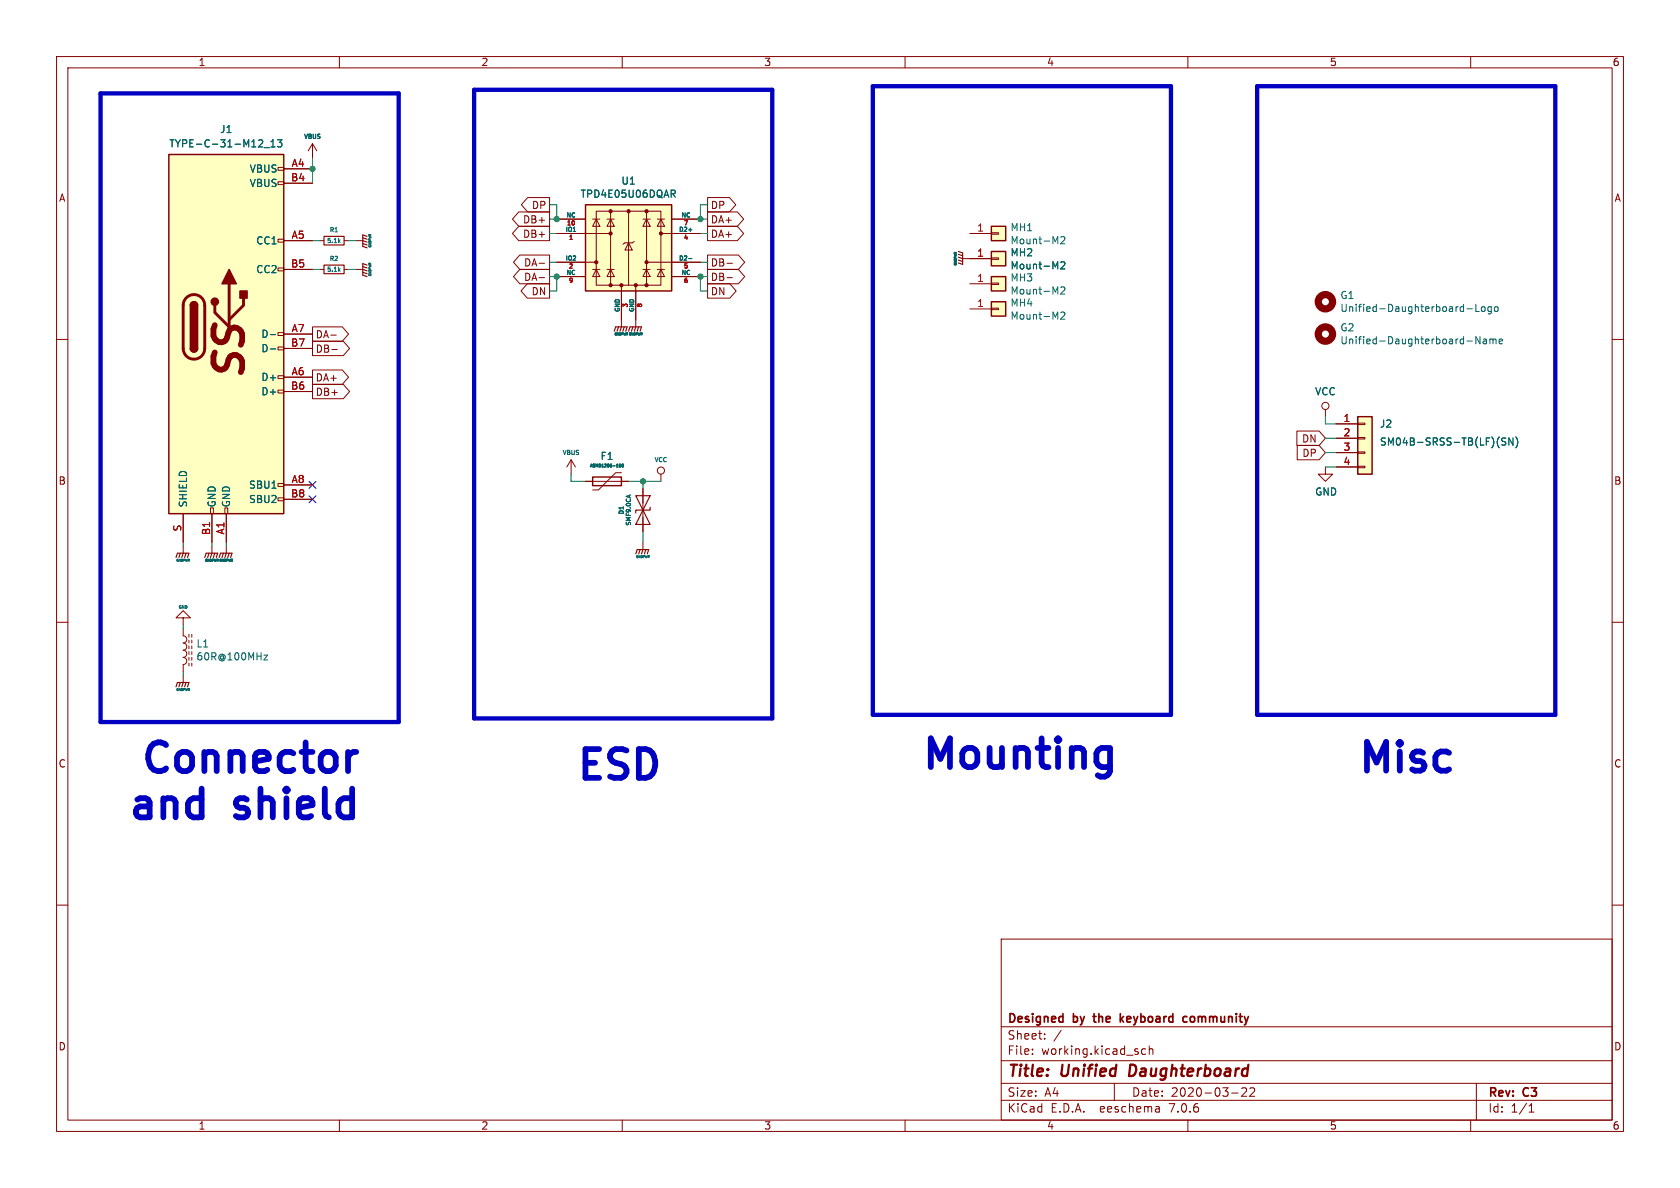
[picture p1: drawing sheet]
<svg xmlns="http://www.w3.org/2000/svg" width="297mm" height="210mm" viewBox="0 0 297 210" stroke-linecap="round" stroke-linejoin="round" font-family="sans-serif">
<g fill="none" stroke="#840000" stroke-width=".18">
<path d="M10 10h277v190h-277zM12 12h273v186h-273zM60 10v2M110 10v2M160 10v2M210 10v2M260 10v2M49.1 29.6h1.1v.5h-1.1zM49.1 32.1h1.1v.5h-1.1zM50.2 29.8h5M50.2 32.4h5M55.2 25.4l-.7 1.3"/>
<path d="M55.2 25.4v2.5M55.2 25.4l.8 1.3M91.7 37.5h5.5v2.5h-5.5l-1.1-1.3zM93.3 34.9h3.9v2.6h-3.9l-1.1-1.3zM98.4 38.7h5.1M104.8 38.7h1.2M105.4 37.3h11.4v13.1h-11.4zM105.4 38.7l.6 1.3h-1.2zM107.3 38.7h1.3M107.9 38.7l.7 1.3h-1.3zM107.9 37.3v13.1M111.1 37.3v13.1"/>
<path d="M113.7 38.7h1.2M114.3 38.7l.6 1.3h-1.2zM114.3 37.3v13.1M116.2 38.7h1.3M116.8 38.7l.7 1.3h-1.3zM118.7 38.7h5.1M125.1 37.5h5.3l1.1 1.2-1.1 1.3h-5.3zM125.1 34.9h3.9l1.1 1.3-1.1 1.3h-3.9zM10 60h2M49.1 58.8h1.1v.5h-1.1zM49.1 47.4h1.1v.5h-1.1zM49.1 42.3h1.1v.5h-1.1z"/>
<path d="M50.2 47.6h5M50.2 42.5h5M50.2 59.1h5M55.2 57.8h5.3l1.1 1.3-1.1 1.2h-5.3zM56.5 47.6h.8M56.5 42.5h.8M58.5 59.2h1M60.8 47.6h.8M60.8 42.5h.8M62.9 47.6h1.2M62.9 42.5h1.2M91.7 40h5.5v2.5h-5.5l-1.1-1.2z"/>
<path d="M91.9 47.6h5.3v2.6h-5.3l-1.1-1.3zM91.9 45.1h5.3v2.5h-5.3l-1.1-1.2zM93.2 50.2h4v2.5h-4l-1.1-1.3zM95.3 49.1h1M95.3 46.5h1M98.4 41.3h9.5M98.4 46.4h7M98.4 48.9h5.1M104.8 47.6h1.2M105.4 47.6l.6 1.3h-1.2zM107.3 47.6h1.3M107.9 47.6l.7 1.3h-1.3z"/>
<path d="M109.9 50.4v7.4M111.1 42.9l.7 1.3h-1.3zM112.1 42.7l-.3 .2h-1.3l-.4 .3M112.4 50.4v7.4M113.7 47.6h1.2M114.3 47.6l.6 1.3h-1.2zM114.3 46.4h9.5M116.2 47.6h1.3M116.8 47.6l.7 1.3h-1.3zM116.8 41.3h7M118.7 48.9h5.1M125.1 47.6h5.4l1.2 1.3-1.2 1.3h-5.4z"/>
<path d="M125.1 45.1h5.4l1.2 1.3-1.2 1.2h-5.4zM125.1 40h5.3l1.1 1.3-1.1 1.2h-5.3zM125.1 50.2h3.9l1.1 1.2-1.1 1.3h-3.9zM128.5 49.1h1M128.5 46.5h1M170.2 45.7h5.1M171.4 41.3h3.9M171.4 50.2h3.9M171.4 54.6h3.9M175.3 41.1h1.2v.3h-1.2zM175.3 45.6h1.2v.2h-1.2zM175.3 50h1.2v.3h-1.2z"/>
<path d="M175.3 54.5h1.2v.2h-1.2zM285 60h2M49.1 69h1.1v.5h-1.1zM49.1 66.4h1.1v.5h-1.1zM49.1 61.3h1.1v.5h-1.1zM50.2 66.7h5M50.2 69.2h5M50.2 61.6h5M55.2 60.3h5.5l1.1 1.3-1.1 1.3h-5.5zM55.2 65.4h5.3l1.1 1.3-1.1 1.2h-5.3zM55.2 67.9h5.5l1.1 1.3-1.1 1.3h-5.5zM58.7 61.8h.9"/>
<path d="M229.3 76.2h3.9l1.1 1.3-1.1 1.2h-3.9zM229.3 78.7h3.9l1.1 1.3-1.1 1.3h-3.9zM234.3 72.4v1.3M236.2 74.9h3.8M236.2 77.5h3.8M240 79.9h1.3v.2h-1.3zM240 77.3h1.3v.3h-1.3zM240 74.8h1.3v.3h-1.3zM32.4 90.8v5.1M32.4 96.5v1.3M37.2 89.8h.5v1h-.5zM37.5 90.8v5.1"/>
<path d="M37.5 96.5v1.3M39.8 89.8h.5v1h-.5zM40 90.8v5.1M40 96.5v1.3M49.1 88h1.1v.5h-1.1zM49.1 85.5h1.1v.5h-1.1zM50.2 85.7h5M50.2 88.3h5M101 81.3l-.8 1.3M101 81.3v2.5M101 81.3l.7 1.3M103.5 85.1h7.6"/>
<path d="M109.9 83.6h-1.1l-3 3h-1M113.7 86.4v7.6M113.7 95.9v1.3M116.8 83.8v1.3M234.3 82.6v1.2h1.3l-1.3 1.3-1.3-1.3h1.3M236.2 80h3.8M236.2 82.6h3.8M240 82.4h1.3v.3h-1.3zM10 110h2M32.4 109.2h1.3l-1.3-1.2-1.3 1.2h1.3v1.3M32.4 111.1v1.3a.64 .64 0 0 1 .6 .6 .64 .64 0 0 1-.6 .7 .64 .64 0 0 1 .6 .6 .64 .64 0 0 1-.6 .6 .64 .64 0 0 1 .6 .7 .64 .64 0 0 1-.6 .6 .64 .64 0 0 1 .6 .6 .64 .64 0 0 1-.6 .7v1.2M32.4 119.4v1.3"/>
<path d="M33.4 112.1v.5M33.4 113.2v.5M33.4 114.2v.5M33.4 115.2v.5M33.4 116.2v.5M33.4 117.2v.5M33.9 112.1v.5M33.9 113.2v.5M33.9 114.2v.5M33.9 115.2v.5M33.9 116.2v.5M33.9 117.2v.5"/>
<path d="M285 110h2M10 160h2M285 160h2M177 166h108v32h-108zM60 198v2M110 198v2M160 198v2M177 194.5h108M177 191.5h108M177 187.5h108M177 181.5h108M182.5 186.3v.1"/>
<path d="M182.5 185.5v.1M184.7 183.6v.1M184.7 182.8v.1M187.6 182.1l-1.3 2M197 191.5v3M202.5 185.5l-.4-.1-.3 .3v.4l.2 .2h.5M203.2 185.5l.2-.1 .3 .1 .1 .9M203.2 184.9v1.5M204.9 195.7l.1 .9M205 196.5l-.2 .1M205 196h-.2M210 198v2"/>
<path d="M217.7 193.2h1.2M220.3 192.4v.5l-.8 .9h.9M221.5 192.3l.3 .3-.1 .3-.8 .9h.9M260 198v2M261 191.5v6.5M270.3 196.6h.9M270.3 195.5l.4-.4v1.5"/>
<circle cx="234.3" cy="71.8" r=".63"/>
<circle cx="116.8" cy="83.2" r=".63"/>
</g>
<path d="M199.8 188.2l-.2 2h.5" fill="none" stroke="#840000" stroke-width=".4"/>
<path d="M193.2 179.7h.6M198.1 179.2v1.5M198.6 179.7l-.5 .6M209.8 179.8l-.4-.1-.3 .3M198.2 180.1l.4 .6M209.1 180.4l.3 .3 .4-.1" fill="none" stroke="#840000" stroke-width=".3"/>
<g fill="none" stroke="#840000" stroke-width=".2">
<path d="M57.3 41.8h3.5v1.5h-3.5zM57.3 46.9h3.5v1.5h-3.5zM64.1 48.1l.8 .3M64.1 47.6l.8 .3M64.1 47.1l.8 .3M64.1 43.1l.8 .2M64.1 42.5l.8 .3M64.1 42l.8 .3M64.9 46.9l-.8-.3v2l.8 .3M64.9 41.8l-.8-.3v2.1l.8 .2M108.6 58.5l.2-.7h2.1l-.3 .7M109.3 57.8l-.2 .7"/>
<path d="M109.9 57.8l-.3 .7M110.4 57.8l-.3 .7M111.1 58.5l.3-.7h2l-.2 .7M111.9 57.8l-.3 .7M112.4 57.8l-.3 .7M112.9 57.8l-.3 .7M169.4 44.5l.8 .2v2l-.8-.2M169.4 45l.8 .2M169.4 45.5l.8 .2M169.4 46l.8 .2M31.1 98.6l.3-.8h2l-.3 .8M31.9 97.8l-.3 .8"/>
<path d="M32.4 97.8l-.3 .8M32.9 97.8l-.3 .8M36.2 98.6l.2-.8h2.1l-.3 .8M37 97.8l-.3 .8M37.5 97.8l-.3 .8M38 97.8l-.3 .8M38.7 98.6l.3-.8h2l-.2 .8M39.5 97.8l-.3 .8M40 97.8l-.2 .8M40.5 97.8l-.2 .8M112.4 97.9l.2-.7h2.1l-.3 .7M112.4 87.6h2.5l-1.2 2.6z"/>
<path d="M113.2 97.2l-.3 .7M113.7 97.2l-.3 .7M113.7 90.2l1.2 2.5h-2.5zM114.2 97.2l-.3 .7M114.9 89.7v.5h-2.5v.5M31.1 121.4l.3-.7h2l-.3 .7M31.9 120.7l-.3 .7M32.4 120.7l-.3 .7M32.9 120.7l-.3 .7"/>
</g>
<path d="M29.8 27.3h20.4v63.5h-20.4zM103.5 36.2h15.2v15.2h-15.2zM33.7 54a.64 .64 0 0 1 .6-.7 .64 .64 0 0 1 .6 .7M175.3 40h2.5v2.5h-2.5zM175.3 44.5h2.5v2.5h-2.5zM175.3 48.9h2.5v2.5h-2.5zM175.3 53.3h2.5v2.6h-2.5zM33.7 61.6a.64 .64 0 0 0 .6 .6 .64 .64 0 0 0 .6-.6M240 73.7h2.6v10.1h-2.6zM104.8 84.3h5.1v1.6h-5.1z" fill="none" stroke="#840000" stroke-width=".25"/>
<g fill="none" stroke="#006464" stroke-width=".18">
<path d="M45.7 26h.7M46.4 24.8v.5M46.7 26.1h1M47.9 26h.7M47.9 25.1l.4-.4v1.3M49 24.7h.8l-.4 .5 .4 .1v.6l-.2 .1-.6-.1M118.7 33.6h.4l.3 .2-.1 .4-.6 .1M119 34.3l.4 .6M47.8 59.2h.9M59.9 42.6l.2 .3M59.9 47.7l.2 .3M60.1 42.4l-.3 .3"/>
<path d="M60.1 47.5l-.3 .3M101.3 40.9h.5M121.7 40.6h.6M121.7 45.7h.6M187.5 42l.5-.2 .3 .4-.8 .9h.8M187.5 46.4l.5-.1 .3 .3-.8 .9h.8M187.5 50.8l.5-.1 .3 .4-.8 .9h.8M187.5 55.3l.5-.1 .3 .3-.8 .9h.8M259.3 54.6h1M260.9 53.8v1.3h.6M261.6 59.5v1.3l-.7-1.3v1.3M261.9 54.3l.2-.1 .4 .1v.5l-.1 .2-.3 .1-.2-.2z"/>
<path d="M262.2 60h.5l.1 .8M263.4 59.9v.9M263.6 54.3l-.3-.1-.3 .3 .2 .5h.4M263.6 54.2v1l-.2 .3-.3-.1M264.2 54.3l.2-.1 .4 .1v.5l-.1 .2-.3 .1-.2-.2zM47.8 61.7h.9M262.8 60.2l-.4 .1-.2 .2 .2 .3 .4-.1M263.4 60.1l.4-.2 .1 .2M263.9 60.1l.2-.2 .3 .1 .1 .8M263.9 60.1v.7M265 60.4l.6-.2v-.2l-.4-.1-.2 .2 .1 .6h.5M266.2 77.5l-.5-.1-.2 .3 .1 .3 .5 .2v.4l-.1 .1-.5-.1"/>
<path d="M267.5 77.4v1.3l-.7-1.3v1.3M268 77.2a1.46 1.46 0 0 1 0 2M109.5 82.5h.1M109.7 82h-.2v.3h.2v.2h-.2M110 82.5h.1M110 82.1v.4M110 82.1l.1-.1a.25 .25 0 0 1 .1 .3 .25 .25 0 0 1-.2 .2M110 82.1h.1M111.5 87.5l-.8 .3M46.6 115.8h.7l-.7 .9h.7"/>
</g>
<g fill="none" stroke="#840000" stroke-width="1.3">
<circle cx="234.3" cy="59.1" r="1.27"/>
<circle cx="234.3" cy="53.3" r="1.27"/>
</g>
<g fill="#ffffc2" stroke="#ffffc2" stroke-width=".18">
<path d="M240 73.7h2.6v10.1h-2.6z"/>
<path d="M175.3 40h2.5v2.5h-2.5z"/>
<path d="M175.3 44.5h2.5v2.5h-2.5z"/>
<path d="M175.3 48.9h2.5v2.5h-2.5z"/>
<path d="M175.3 53.3h2.5v2.6h-2.5z"/>
<path d="M29.8 27.3h20.4v63.5h-20.4z"/>
<path d="M103.5 36.2h15.2v15.2h-15.2z"/>
</g>
<path d="M32.9 52.6a1.9 1.9 0 0 1 2.1-.4 1.9 1.9 0 0 1 1.2 1.8v7.6a1.91 1.91 0 0 1-1.9 1.9 1.91 1.91 0 0 1-1.9-1.9v-7.8l.2-.6zM38 54v1.2l2.5 2.6M40.5 50.2v8.9M43.1 52.7v1.3l-2.6 2.5" fill="none" stroke="#840000" stroke-width=".51"/>
<g fill="#840000" stroke="#840000" stroke-width=".25">
<path d="M33.7 61.6h1.2a.64 .64 0 0 1-.6 .6 .64 .64 0 0 1-.6-.6z"/>
<path d="M33.7 54h1.2v7.6h-1.2z"/>
<path d="M33.8 53.5a.64 .64 0 0 1 .7-.1 .64 .64 0 0 1 .4 .6h-1.2z"/>
<path d="M40.5 47.6l1.3 2.6h-2.6z"/>
<path d="M42.4 51.4h1.3v1.3h-1.3z"/>
<circle cx="38" cy="53.3" r=".63"/>
</g>
<g fill="#840000" stroke="#840000" stroke-width=".18">
<circle cx="105.4" cy="46.4" r=".28"/>
<circle cx="107.9" cy="50.4" r=".28"/>
<circle cx="107.9" cy="41.3" r=".28"/>
<circle cx="107.9" cy="37.3" r=".28"/>
<circle cx="109.9" cy="50.4" r=".28"/>
<circle cx="111.1" cy="37.3" r=".28"/>
<circle cx="114.3" cy="50.4" r=".28"/>
<circle cx="114.3" cy="46.4" r=".28"/>
<circle cx="114.3" cy="37.3" r=".28"/>
<circle cx="116.8" cy="41.3" r=".28"/>
<circle cx="112.4" cy="50.4" r=".28"/>
</g>
<path d="M100.5 39.1l.1-.1v.8M101.1 39.2l.2-.2 .2 .2M121 39h.5l-.3 .8M100.7 46.7l.3-.1 .2 .2M100.7 49.3l.2-.1 .3 .1M100.9 41.7l.1-.1v.7M110.4 54l-.3-.2v.4M112.8 53.8l-.1 .1 .1 .3M121.2 41.5l-.1 .6M121.4 49.2l-.3 .2M121.5 46.6h-.4v.4" fill="none" stroke="#a90000" stroke-width=".18"/>
<path d="M63 132.9a1.3 1.3 0 0 0-1.5 1M195.8 132.2l.4 .3M196.2 132.2v4.1l-.4 .8M196.2 135.4l-.4 .2" fill="none" stroke="#0000c2" stroke-width="1"/>
<path d="M17.8 16.5h52.7v111.1h-52.7zM83.8 15.9h52.7v111.1h-52.7zM154.3 15.2h52.7v111.2h-52.7zM222.2 15.2h52.8v111.2h-52.8z" fill="none" stroke="#0000c2" stroke-width=".76"/>
<g fill="none" stroke="#009600" stroke-width=".18">
<path d="M55.2 27.9v4.5M97.2 36.2h1.2v2.5h-1.2M125.1 36.2h-1.3v2.5h1.3M55.2 47.6h1.3M55.2 42.5h1.3M61.6 47.6h1.3M61.6 42.5h1.3M97.2 48.9h1.2v2.5h-1.2M97.2 46.4h1.2M97.2 41.3h1.2M123.8 46.4h1.3M123.8 41.3h1.3"/>
<path d="M125.1 48.9h-1.3v2.5h1.3M234.3 73.7v1.2h1.9M234.3 77.5h1.9M32.4 95.9v.6M37.5 95.9v.6M40 95.9v.6M101 83.8v1.3h2.5M111.1 85.1h5.7M113.7 85.1v1.3M113.7 94v1.9M234.3 80h1.9M234.3 82.6h1.9"/>
<path d="M32.4 110.5v.6M32.4 118.7v.7"/>
</g>
<path d="M54.6 85.1l1.3 1.2M54.6 87.7l1.3 1.2M55.9 85.1l-1.3 1.2M55.9 87.7l-1.3 1.2" fill="none" stroke="#000084" stroke-width=".18"/>
<g fill="#009600" stroke="#009600" stroke-width=".18">
<circle cx="98.4" cy="38.7" r=".46"/>
<circle cx="98.4" cy="48.9" r=".46"/>
<circle cx="55.2" cy="29.8" r=".46"/>
<circle cx="123.8" cy="48.9" r=".46"/>
<circle cx="113.7" cy="85.1" r=".46"/>
<circle cx="123.8" cy="38.7" r=".46"/>
</g>
<text font-size="7.1" fill="#840000" x="44.6" y="67.8" transform="rotate(-90 44.6 67.8)">SS</text>
<g font-size="7.1" fill="#0000c2">
<text x="23.9" y="137">Connector</text>
<text x="162" y="136.3">Mounting</text>
<text x="239.1" y="136.9">Misc</text>
<text x="100.9" y="138.2">ESD</text>
<text x="21.7" y="145.2">and</text>
<text x="41.4" y="145.2">shield</text>
</g>
<g font-size="2.8" fill="#840000">
<text x="178" y="190.9">Title:</text>
<text x="187.7" y="190.9">Unified</text>
<text x="200.5" y="190.9">Daughterboard</text>
</g>
<g font-size="2.1" fill="#840000">
<text x="178" y="184">Sheet:</text>
<text x="178" y="181.2">Designed</text>
<text x="189.8" y="181.2">by</text>
<text x="194.1" y="181.2">the</text>
<text x="199.3" y="181.2">keyboard</text>
<text x="211" y="181.2">community</text>
<text x="178" y="186.7">File:</text>
<text x="184.1" y="186.7">working.kicad_sch</text>
<text x="178" y="196.9">KiCad</text>
<text x="178" y="194.1">Size:</text>
<text x="184.7" y="194.1">A4</text>
<text x="185.7" y="196.9">E.D.A.</text>
<text x="194.6" y="196.9">eeschema</text>
<text x="200" y="194.1">Date:</text>
<text x="207" y="196.9">7.0.6</text>
<text x="207" y="194.1">2020-03-22</text>
<text x="263" y="194.3">Rev:</text>
<text x="263" y="196.9">Id:</text>
<text x="267.1" y="196.9">1/1</text>
<text x="269.4" y="194.3">C3</text>
</g>
<g font-size="1.8" fill="#840000">
<text x="35" y="11.9">1</text>
<text x="85" y="11.9">2</text>
<text x="135" y="11.9">3</text>
<text x="185" y="11.9">4</text>
<text x="235" y="11.9">5</text>
<text x="285" y="11.9">6</text>
<text x="10.3" y="35.9">A</text>
<text x="285.3" y="35.9">A</text>
<text x="92.4" y="39.7">DB+</text>
<text x="93.9" y="37.1">DP</text>
<text x="125.6" y="39.7">DA+</text>
<text x="125.6" y="37.1">DP</text>
<text x="92.4" y="42.2">DB+</text>
<text x="92.5" y="47.3">DA-</text>
<text x="125.6" y="47.3">DB-</text>
<text x="125.6" y="42.2">DA+</text>
<text x="92.5" y="49.8">DA-</text>
<text x="93.9" y="52.4">DN</text>
<text x="125.6" y="49.8">DB-</text>
<text x="125.6" y="52.4">DN</text>
<text x="55.7" y="62.5">DB-</text>
<text x="55.7" y="60">DA-</text>
<text x="55.7" y="67.6">DA+</text>
<text x="55.7" y="70.2">DB+</text>
<text x="230.1" y="78.4">DN</text>
<text x="230.1" y="81">DP</text>
<text x="10.3" y="85.9">B</text>
<text x="285.3" y="85.9">B</text>
<text x="10.3" y="135.9">C</text>
<text x="285.3" y="135.9">C</text>
<text x="10.3" y="185.9">D</text>
<text x="285.3" y="185.9">D</text>
<text x="35" y="199.9">1</text>
<text x="85" y="199.9">2</text>
<text x="135" y="199.9">3</text>
<text x="185" y="199.9">4</text>
<text x="235" y="199.9">5</text>
<text x="285" y="199.9">6</text>
</g>
<g font-size="1.8" fill="#006464">
<text x="38.8" y="23.7">J1</text>
<text x="29.8" y="26.3">TYPE-C-31-M12_13</text>
<text x="44" y="30.7">VBUS</text>
<text x="44" y="33.2">VBUS</text>
<text x="102.5" y="35.2">TPD4E05U06DQAR</text>
<text x="109.8" y="32.8">U1</text>
<text x="178.5" y="41.1">MH1</text>
<text x="45.2" y="43.4">CC1</text>
<text x="178.5" y="43.4">Mount-M2</text>
<text x="178.5" y="45.5">MH2</text>
<text x="178.5" y="47.8">Mount-M2</text>
<text x="45.2" y="48.5">CC2</text>
<text x="178.5" y="50">MH3</text>
<text x="178.5" y="52.3">Mount-M2</text>
<text x="236.9" y="53.1">G1</text>
<text x="46.1" y="59.9">D-</text>
<text x="178.5" y="54.4">MH4</text>
<text x="178.5" y="56.7">Mount-M2</text>
<text x="236.9" y="58.8">G2</text>
<text x="236.9" y="55.3">Unified-Daughterboard-Logo</text>
<text x="46.1" y="62.5">D-</text>
<text x="236.9" y="61.1">Unified-Daughterboard-Name</text>
<text x="46.1" y="67.5">D+</text>
<text x="46.1" y="70.1">D+</text>
<text x="232.4" y="70.1">VCC</text>
<text x="243.8" y="75.8">J2</text>
<text x="106.1" y="81.5">F1</text>
<text x="243.8" y="79">SM04B-SRSS-TB(LF)(SN)</text>
<text x="33.2" y="89.8" transform="rotate(-90 33.2 89.8)">SHIELD</text>
<text x="38.3" y="89.8" transform="rotate(-90 38.3 89.8)">GND</text>
<text x="40.9" y="89.8" transform="rotate(-90 40.9 89.8)">GND</text>
<text x="43.9" y="86.6">SBU1</text>
<text x="43.9" y="89.1">SBU2</text>
<text x="232.4" y="87.8">GND</text>
<text x="34.6" y="114.7">L1</text>
<text x="34.6" y="116.9">60R@100MHz</text>
</g>
<g font-size="1.8" fill="#a90000">
<text x="51.5" y="29.6">A4</text>
<text x="51.4" y="32.1">B4</text>
<text x="172.6" y="41">1</text>
<text x="51.4" y="47.4">B5</text>
<text x="51.5" y="42.3">A5</text>
<text x="172.6" y="45.5">1</text>
<text x="172.6" y="49.9">1</text>
<text x="51.5" y="58.8">A7</text>
<text x="172.6" y="54.4">1</text>
<text x="51.4" y="61.3">B7</text>
<text x="51.4" y="69">B6</text>
<text x="51.5" y="66.4">A6</text>
<text x="237.4" y="74.7">1</text>
<text x="237.4" y="77.2">2</text>
<text x="237.4" y="79.8">3</text>
<text x="237.4" y="82.3">4</text>
<text x="51.4" y="88">B8</text>
<text x="51.5" y="85.5">A8</text>
<text x="32.1" y="94.1" transform="rotate(-90 32.1 94.1)">S</text>
<text x="37.2" y="94.7" transform="rotate(-90 37.2 94.7)">B1</text>
<text x="39.8" y="94.6" transform="rotate(-90 39.8 94.6)">A1</text>
</g>
<g font-size="1.1" fill="#006464">
<text x="53.6" y="24.7">VBUS</text>
<text x="58.2" y="41.2">R1</text>
<text x="99.9" y="41">IO1</text>
<text x="100" y="38.5">NC</text>
<text x="119.9" y="41">D2+</text>
<text x="120.4" y="38.5">NC</text>
<text x="120.8" y="40.2">7</text>
<text x="57.7" y="43.2">5.1k</text>
<text x="58.2" y="46.3">R2</text>
<text x="99.9" y="46.1">IO2</text>
<text x="100.4" y="47.8">2</text>
<text x="119.9" y="46.1">D2-</text>
<text x="120.8" y="47.8">5</text>
<text x="57.7" y="48.2">5.1k</text>
<text x="100" y="48.6">NC</text>
<text x="120.4" y="48.6">NC</text>
<text x="109.6" y="55.3" transform="rotate(-90 109.6 55.3)">GND</text>
<text x="111.3" y="54.5" transform="rotate(-90 111.3 54.5)">3</text>
<text x="112.1" y="55.3" transform="rotate(-90 112.1 55.3)">GND</text>
<text x="99.3" y="80.6">VBUS</text>
<text x="115.6" y="81.9">VCC</text>
<text x="110.5" y="91.1" transform="rotate(-90 110.5 91.1)">D1</text>
<text x="111.7" y="93.1" transform="rotate(-90 111.7 93.1)">SMF9.0CA</text>
</g>
<g font-size="1.1" fill="#a90000">
<text x="100.1" y="40.2">10</text>
<text x="100.4" y="42.7">1</text>
<text x="120.8" y="42.7">4</text>
<text x="100.4" y="50.4">9</text>
<text x="120.8" y="50.4">6</text>
<text x="113.9" y="54.5" transform="rotate(-90 113.9 54.5)">8</text>
</g>
<g font-size=".7" fill="#006464">
<text x="104.2" y="82.8">ASMD1206-150</text>
<text x="31.5" y="107.8">GND</text>
</g>
<g font-size=".5" fill="#006464">
<text x="65.7" y="43.8" transform="rotate(-90 65.7 43.8)">GNDPWR</text>
<text x="169.2" y="47" transform="rotate(-90 169.2 47)">GNDPWR</text>
<text x="65.7" y="48.9" transform="rotate(-90 65.7 48.9)">GNDPWR</text>
<text x="108.6" y="59.4">GNDPWR GNDPWR</text>
<text x="31.1" y="99.4">GNDPWR</text>
<text x="36.2" y="99.4">GNDPWR GNDPWR</text>
<text x="112.4" y="98.8">GNDPWR</text>
<text x="31.1" y="122.3">GNDPWR</text>
</g>
</svg>
